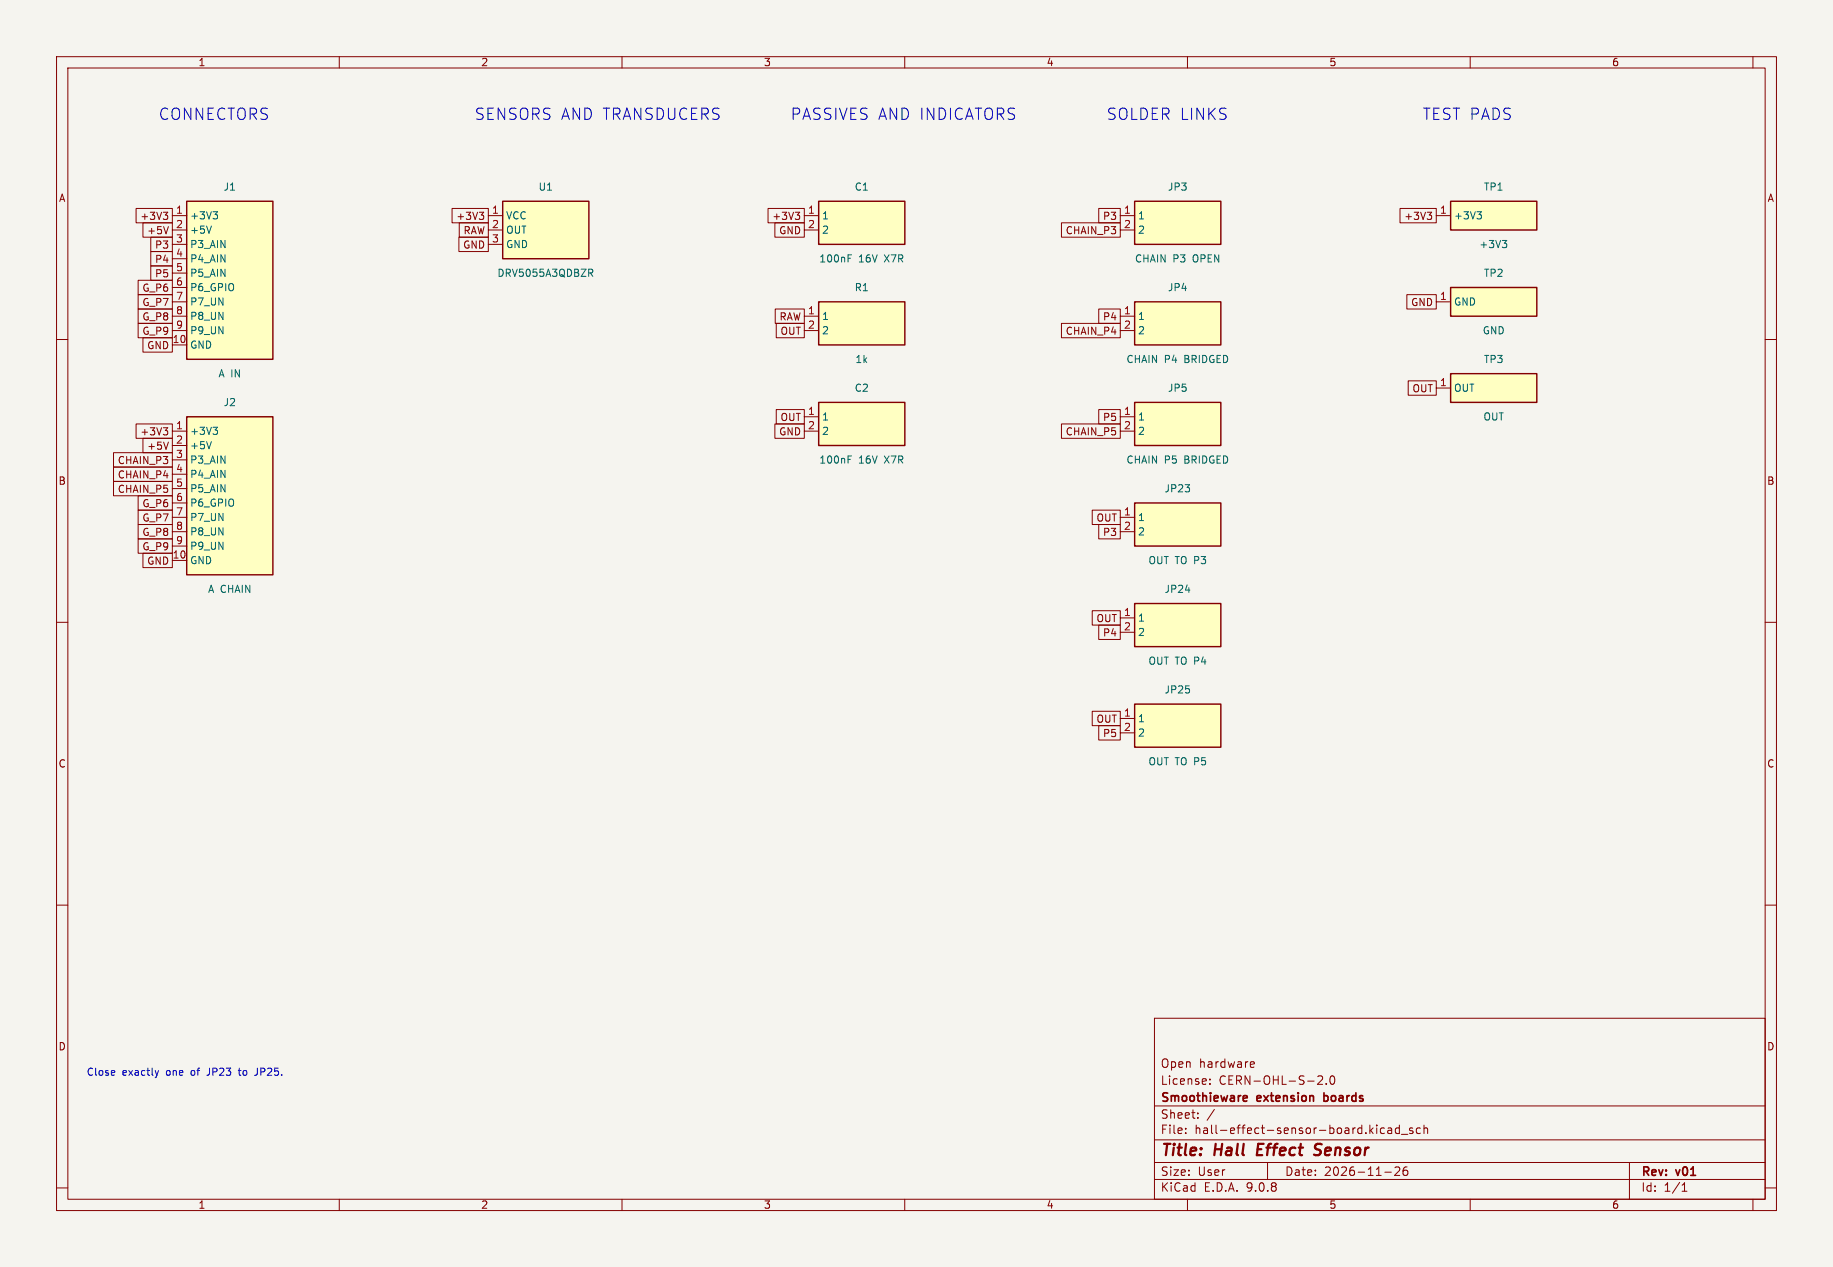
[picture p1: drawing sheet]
<svg xmlns="http://www.w3.org/2000/svg" width="324mm" height="224mm" viewBox="0 0 324 224" stroke-linecap="round" stroke-linejoin="round" font-family="sans-serif">
<path d="M0 0h324.2v224h-324.2z" fill="#f5f4ef" stroke="#f5f4ef" stroke-width=".18"/>
<g fill="none" stroke="#840000" stroke-width=".18">
<path d="M10 10h304.2v204h-304.2zM12 12h300.2v200h-300.2zM60 10v2M110 10v2M160 10v2M210 10v2M260 10v2M310 10v2M10 60h2M312.2 60h2M10 110h2M312.2 110h2"/>
<path d="M10 160h2M312.2 160h2M204.2 180h108v32h-108zM204.2 195.5h108M209.7 199.5v.1M211.8 197.6v.1M211.8 196.8v.1M214 191.6v.1M214 190.8v.1M214.8 196.1l-1.3 2M221.3 187.7l.5 .1v.3l-.7 .1M221.8 188.6l-.5 .1"/>
<path d="M233 190.4l.6-.2 .2 .2 .1 .2-.9 1.1h.9M234.5 191.6v.1M235.3 190.4l.2-.2a.81 .81 0 0 1 .6 .6 .81 .81 0 0 1-.3 .8l-.1 .1a.81 .81 0 0 1-.4-1.3zM244.8 199.5l-.4-.1-.3 .3v.4l.2 .2h.5M245.5 199.5h.5l.1 .9M246.1 199.8h-.5a.29 .29 0 0 0-.2 .3 .29 .29 0 0 0 .2 .3l.5-.1M247.5 199.5l-.5-.1-.2 .3v.4l.1 .2h.6M247.5 198.9v1.5M249.8 199.5l-.3-.1-.2 .2v.2l.5 .2v.3h-.5M251.2 199.5l-.4-.1-.3 .3v.4l.1 .2h.6M251.8 199.6l.2-.2 .4 .1 .1 .9M251.8 198.9v1.5"/>
<path d="M10 210h2M60 212v2M110 212v2M160 212v2M204.2 208.5h108M204.2 205.5h108M204.2 201.5h108M209.7 200.3v.1M210 212v2M224.2 205.5v3M244.9 207.2h1.1M246.7 206.5l.6-.2 .2 .2v.2l-.9 1.1h.9"/>
<path d="M247.8 200.6h1.2M248.8 206.3a.59 .59 0 0 0-.7 .7v.5l.2 .2 .4 .1 .2-.1 .1-.5-.2-.2-.4-.1-.3 .3M260 212v2M288.2 205.5v6.5M297.5 210.6h.8M297.5 209.5l.4-.4v1.5M310 212v2M312.2 210h2"/>
</g>
<path d="M222.5 202.2l-.2 2h.9M233.4 204a.85 .85 0 0 1-1 .1M233.5 202.2l-.7 .1a.46 .46 0 0 0-.3 .5 .46 .46 0 0 0 .4 .4l.5 .2" fill="none" stroke="#840000" stroke-width=".4"/>
<path d="M220.1 193.7l.4 .1 .1 .3-.7 .1M220.5 194.6l-.4 .1M234.1 193.2v1.5M234.1 194.6l.2 .1M234.3 193.7l-.2 .1" fill="none" stroke="#840000" stroke-width=".3"/>
<path d="M200.7 124.5h15.2v7.6h-15.2z" fill="#ffffc2"/>
<path d="M200.7 124.5h15.2v7.6h-15.2z" fill="none" stroke="#840000" stroke-width=".25"/>
<path d="M198.1 127h2.6M198.1 129.6h2.6" fill="none" stroke="#840000" stroke-width=".18"/>
<path d="M200.7 35.6h15.2v7.6h-15.2z" fill="#ffffc2"/>
<path d="M200.7 35.6h15.2v7.6h-15.2z" fill="none" stroke="#840000" stroke-width=".25"/>
<path d="M198.1 38.1h2.6M198.1 40.7h2.6" fill="none" stroke="#840000" stroke-width=".18"/>
<path d="M200.7 53.4h15.2v7.6h-15.2z" fill="#ffffc2"/>
<path d="M200.7 53.4h15.2v7.6h-15.2z" fill="none" stroke="#840000" stroke-width=".25"/>
<path d="M198.1 55.9h2.6M198.1 58.4h2.6" fill="none" stroke="#840000" stroke-width=".18"/>
<path d="M200.7 71.1h15.2v7.7h-15.2z" fill="#ffffc2"/>
<path d="M200.7 71.1h15.2v7.7h-15.2z" fill="none" stroke="#840000" stroke-width=".25"/>
<path d="M198.1 73.7h2.6M198.1 76.2h2.6" fill="none" stroke="#840000" stroke-width=".18"/>
<path d="M200.7 88.9h15.2v7.6h-15.2z" fill="#ffffc2"/>
<path d="M200.7 88.9h15.2v7.6h-15.2z" fill="none" stroke="#840000" stroke-width=".25"/>
<path d="M198.1 91.5h2.6M198.1 94h2.6" fill="none" stroke="#840000" stroke-width=".18"/>
<path d="M88.9 35.6h15.2v10.1h-15.2z" fill="#ffffc2"/>
<path d="M88.9 35.6h15.2v10.1h-15.2z" fill="none" stroke="#840000" stroke-width=".25"/>
<path d="M86.4 38.1h2.5M86.4 40.7h2.5M86.4 43.2h2.5" fill="none" stroke="#840000" stroke-width=".18"/>
<path d="M104.1 47.6h.5l.2 .2-.1 .4-.6 .1M104.4 48.3l.4 .6" fill="none" stroke="#006464" stroke-width=".18"/>
<path d="M33 73.7h15.3v27.9h-15.3z" fill="#ffffc2"/>
<path d="M33 73.7h15.3v27.9h-15.3z" fill="none" stroke="#840000" stroke-width=".25"/>
<path d="M30.5 76.2h2.5M30.5 78.8h2.5M30.5 81.3h2.5M30.5 83.8h2.5M30.5 86.4h2.5M30.5 88.9h2.5M30.5 91.5h2.5M30.5 94h2.5M30.5 96.5h2.5M30.5 99.1h2.5" fill="none" stroke="#840000" stroke-width=".18"/>
<path d="M37.4 78.1l-.4 1.2M37.7 75.5h.8l-.5 .5M38.2 76l.3 .3v.3l-.3 .2" fill="none" stroke="#006464" stroke-width=".18"/>
<path d="M200.7 106.7h15.2v7.6h-15.2z" fill="#ffffc2"/>
<path d="M200.7 106.7h15.2v7.6h-15.2z" fill="none" stroke="#840000" stroke-width=".25"/>
<path d="M198.1 109.2h2.6M198.1 111.8h2.6" fill="none" stroke="#840000" stroke-width=".18"/>
<path d="M256.5 50.8h15.3v5.1h-15.3z" fill="#ffffc2"/>
<path d="M256.5 50.8h15.3v5.1h-15.3z" fill="none" stroke="#840000" stroke-width=".25"/>
<path d="M254 53.4h2.5" fill="none" stroke="#840000" stroke-width=".18"/>
<path d="M256.5 35.6h15.3v5.1h-15.3z" fill="#ffffc2"/>
<path d="M256.5 35.6h15.3v5.1h-15.3z" fill="none" stroke="#840000" stroke-width=".25"/>
<path d="M254 38.1h2.5" fill="none" stroke="#840000" stroke-width=".18"/>
<path d="M261.2 37.4h.8l-.4 .5M261.7 37.9l.3 .3v.3l-.3 .2M265.7 42.5h.8l-.5 .5M266.2 43l.3 .2v.3l-.3 .3" fill="none" stroke="#006464" stroke-width=".18"/>
<path d="M256.5 66.1h15.3v5h-15.3z" fill="#ffffc2"/>
<path d="M256.5 66.1h15.3v5h-15.3z" fill="none" stroke="#840000" stroke-width=".25"/>
<path d="M254 68.6h2.5" fill="none" stroke="#840000" stroke-width=".18"/>
<path d="M144.8 71.1h15.2v7.7h-15.2z" fill="#ffffc2"/>
<path d="M144.8 71.1h15.2v7.7h-15.2z" fill="none" stroke="#840000" stroke-width=".25"/>
<path d="M142.2 73.7h2.6M142.2 76.2h2.6" fill="none" stroke="#840000" stroke-width=".18"/>
<path d="M150 81.2h.4M150 80.6h.6" fill="none" stroke="#006464" stroke-width=".18"/>
<path d="M144.8 53.4h15.2v7.6h-15.2z" fill="#ffffc2"/>
<path d="M144.8 53.4h15.2v7.6h-15.2z" fill="none" stroke="#840000" stroke-width=".25"/>
<path d="M142.2 55.9h2.6M142.2 58.4h2.6" fill="none" stroke="#840000" stroke-width=".18"/>
<path d="M144.8 35.6h15.2v7.6h-15.2z" fill="#ffffc2"/>
<path d="M144.8 35.6h15.2v7.6h-15.2z" fill="none" stroke="#840000" stroke-width=".25"/>
<path d="M142.2 38.1h2.6M142.2 40.7h2.6" fill="none" stroke="#840000" stroke-width=".18"/>
<path d="M150 45.7h.4M150 45.1h.6" fill="none" stroke="#006464" stroke-width=".18"/>
<path d="M33 35.6h15.3v27.9h-15.3z" fill="#ffffc2"/>
<path d="M33 35.6h15.3v27.9h-15.3z" fill="none" stroke="#840000" stroke-width=".25"/>
<g fill="none" stroke="#840000" stroke-width=".18">
<path d="M24.1 36.9h6.4v2.5h-6.4zM25.3 39.4h5.2v2.5h-5.2zM28.9 37.5h.8l-.5 .5M29.4 38l.3 .2v.4l-.3 .2M30.5 38.1h2.5M79.9 36.9h6.5v2.5h-6.5zM81.2 39.4h5.2v2.5h-5.2zM84.8 37.5h.7l-.4 .5M85.3 38l.2 .2v.4l-.2 .2M135.8 36.9h6.4v2.5h-6.4zM137 39.4h5.2v2.5h-5.2zM140.6 37.5h.8l-.4 .5"/>
<path d="M141.2 38l.2 .2v.4l-.2 .2M187.7 39.4h10.4v2.5h-10.4zM194.3 36.9h3.8v2.5h-3.8zM247.6 36.9h6.4v2.5h-6.4zM252.4 37.5h.8l-.4 .5M252.9 38l.3 .2v.4l-.3 .2M24.4 49.6h6.1v2.5h-6.1zM24.4 52.1h6.1v2.5h-6.1zM24.4 54.6h6.1v2.6h-6.1zM24.4 57.2h6.1v2.5h-6.1zM25.3 59.7h5.2v2.6h-5.2zM26.7 41.9h3.8v2.6h-3.8z"/>
<path d="M26.7 44.5h3.8v2.5h-3.8zM26.7 47h3.8v2.6h-3.8zM29.8 40.1l-.4 1.2M30.5 40.7h2.5M30.5 43.2h2.5M30.5 45.7h2.5M30.5 48.3h2.5M30.5 50.8h2.5M30.5 53.4h2.5M30.5 55.9h2.5M30.5 58.4h2.5M81.2 41.9h5.2v2.6h-5.2z"/>
<path d="M137.1 54.6h5.1v2.6h-5.1zM137.3 57.2h4.9v2.5h-4.9zM187.7 57.2h10.4v2.5h-10.4zM194.3 54.6h3.8v2.6h-3.8zM248.8 52.1h5.2v2.5h-5.2zM24.1 75h6.4v2.5h-6.4zM25.3 77.5h5.2v2.5h-5.2zM28.9 75.6h.8l-.5 .5M29.4 76.1l.3 .2v.4l-.3 .2M29.8 78.2l-.4 1.2M30.5 61h2.5M137 75h5.2v2.5h-5.2z"/>
<path d="M137.3 72.4h4.9v2.6h-4.9zM187.7 75h10.4v2.5h-10.4zM194.3 72.4h3.8v2.6h-3.8zM249 67.3h5v2.6h-5zM20.1 82.6h10.4v2.5h-10.4zM20.1 80h10.4v2.6h-10.4zM20.1 85.1h10.4v2.6h-10.4zM24.4 90.2h6.1v2.5h-6.1zM24.4 87.7h6.1v2.5h-6.1zM24.4 92.7h6.1v2.6h-6.1zM24.4 95.3h6.1v2.5h-6.1zM25.3 97.8h5.2v2.6h-5.2z"/>
<path d="M193.2 90.2h4.9v2.5h-4.9zM194.3 92.7h3.8v2.6h-3.8zM193.2 108h4.9v2.5h-4.9zM194.3 110.5h3.8v2.6h-3.8zM193.2 125.8h4.9v2.5h-4.9zM194.3 128.3h3.8v2.5h-3.8z"/>
</g>
<path d="M37.4 40l-.4 1.2M37.7 37.4h.8l-.5 .5M38.2 37.9l.3 .3v.3l-.3 .2" fill="none" stroke="#006464" stroke-width=".18"/>
<path d="M27.4 189.3l.3 .8M27.7 190.1l-.1 .3M28 189.3l-.3 .8M42.1 189.3h.5M42.3 188.8l.1 1.2M45.5 189.9l-.5 .2" fill="none" stroke="#0000c2" stroke-width=".18"/>
<g font-size="2.8" fill="#0000c2">
<text x="27.9" y="21.4">CONNECTORS</text>
<text x="83.8" y="21.4">SENSORS AND TRANSDUCERS</text>
<text x="139.7" y="21.4">PASSIVES AND INDICATORS</text>
<text x="195.6" y="21.4">SOLDER LINKS</text>
<text x="251.5" y="21.4">TEST PADS</text>
</g>
<g font-size="2.8" fill="#840000">
<text x="205.2" y="204.9">Title:</text>
<text x="214.8" y="204.9">Hall</text>
<text x="223.1" y="204.9">Effect</text>
<text x="234.1" y="204.9">Sensor</text>
</g>
<g font-size="2.1" fill="#840000">
<text x="205.2" y="189">Open</text>
<text x="212" y="189">hardware</text>
<text x="205.2" y="195.2">Smoothieware</text>
<text x="205.2" y="192">License:</text>
<text x="215.5" y="192">CERN-OHL-S-2.0</text>
<text x="222.4" y="195.2">extension</text>
<text x="234.8" y="195.2">boards</text>
<text x="205.2" y="200.7">File:</text>
<text x="205.2" y="198">Sheet:</text>
<text x="211.2" y="200.7">hall-effect-sensor-board.kicad_sch</text>
<text x="205.2" y="208.1">Size:</text>
<text x="211.8" y="208.1">User</text>
<text x="227.2" y="208.1">Date:</text>
<text x="234.2" y="208.1">2026-11-26</text>
<text x="290.2" y="208.3">Rev:</text>
<text x="296.5" y="208.3">v01</text>
<text x="205.2" y="210.9">KiCad</text>
<text x="212.9" y="210.9">E.D.A.</text>
<text x="220.5" y="210.9">9.0.8</text>
<text x="290.2" y="210.9">Id:</text>
<text x="294.2" y="210.9">1/1</text>
</g>
<g font-size="1.8" fill="#840000">
<text x="35" y="11.9">1</text>
<text x="85" y="11.9">2</text>
<text x="135" y="11.9">3</text>
<text x="185" y="11.9">4</text>
<text x="235" y="11.9">5</text>
<text x="285" y="11.9">6</text>
<text x="10.3" y="35.9">A</text>
<text x="312.5" y="35.9">A</text>
<text x="24.7" y="39.1">+3V3</text>
<text x="25.9" y="41.6">+5V</text>
<text x="80.6" y="39.1">+3V3</text>
<text x="81.9" y="41.6">RAW</text>
<text x="136.5" y="39.1">+3V3</text>
<text x="137.7" y="41.6">GND</text>
<text x="188.4" y="41.6">CHAIN_P3</text>
<text x="195" y="39.1">P3</text>
<text x="248.2" y="39.1">+3V3</text>
<text x="27.3" y="44.2">P3</text>
<text x="27.3" y="46.7">P4</text>
<text x="81.8" y="44.2">GND</text>
<text x="25.1" y="51.8">G_P6</text>
<text x="27.3" y="49.2">P5</text>
<text x="25.1" y="54.3">G_P7</text>
<text x="25.1" y="56.9">G_P8</text>
<text x="25.1" y="59.4">G_P9</text>
<text x="137.8" y="56.9">RAW</text>
<text x="137.9" y="59.4">OUT</text>
<text x="188.4" y="59.4">CHAIN_P4</text>
<text x="195" y="56.9">P4</text>
<text x="249.4" y="54.3">GND</text>
<text x="25.9" y="61.9">GND</text>
<text x="249.7" y="69.6">OUT</text>
<text x="24.7" y="77.2">+3V3</text>
<text x="137.7" y="77.2">GND</text>
<text x="137.9" y="74.6">OUT</text>
<text x="188.4" y="77.2">CHAIN_P5</text>
<text x="195" y="74.6">P5</text>
<text x="20.7" y="82.3">CHAIN_P3</text>
<text x="25.9" y="79.7">+5V</text>
<text x="10.3" y="85.9">B</text>
<text x="20.7" y="84.8">CHAIN_P4</text>
<text x="20.7" y="87.3">CHAIN_P5</text>
<text x="25.1" y="89.9">G_P6</text>
<text x="312.4" y="85.9">B</text>
<text x="25.1" y="92.4">G_P7</text>
<text x="25.1" y="95">G_P8</text>
<text x="193.8" y="92.4">OUT</text>
<text x="195" y="95">P3</text>
<text x="25.1" y="97.5">G_P9</text>
<text x="25.9" y="100">GND</text>
<text x="193.8" y="110.2">OUT</text>
<text x="195" y="112.7">P4</text>
<text x="193.8" y="128">OUT</text>
<text x="195" y="130.5">P5</text>
<text x="10.3" y="135.9">C</text>
<text x="312.4" y="135.9">C</text>
<text x="10.3" y="185.9">D</text>
<text x="312.4" y="185.9">D</text>
<text x="35" y="213.9">1</text>
<text x="85" y="213.9">2</text>
<text x="135" y="213.9">3</text>
<text x="185" y="213.9">4</text>
<text x="235" y="213.9">5</text>
<text x="285" y="213.9">6</text>
</g>
<g font-size="1.8" fill="#006464">
<text x="39.4" y="33.9">J1</text>
<text x="95.1" y="33.9">U1</text>
<text x="151.1" y="33.9">C1</text>
<text x="206.5" y="33.9">JP3</text>
<text x="262.3" y="33.9">TP1</text>
<text x="33.5" y="39">+3V3</text>
<text x="33.5" y="41.5">+5V</text>
<text x="89.4" y="39">VCC</text>
<text x="89.4" y="41.5">OUT</text>
<text x="145.3" y="39">1</text>
<text x="145.3" y="41.5">2</text>
<text x="201.2" y="39">1</text>
<text x="201.2" y="41.5">2</text>
<text x="257" y="39">+3V3</text>
<text x="33.5" y="44.1">P3_AIN</text>
<text x="33.5" y="46.6">P4_AIN</text>
<text x="89.4" y="44.1">GND</text>
<text x="144.8" y="46.6">100nF</text>
<text x="151.8" y="46.6">16V</text>
<text x="156.5" y="46.6">X7R</text>
<text x="200.6" y="46.6">CHAIN</text>
<text x="207.4" y="46.6">P3</text>
<text x="211.1" y="46.6">OPEN</text>
<text x="261.5" y="44.1">+3V3</text>
<text x="33.5" y="49.1">P5_AIN</text>
<text x="33.5" y="51.7">P6_GPIO</text>
<text x="87.9" y="49.1">DRV5055A3QDBZR</text>
<text x="151.1" y="51.7">R1</text>
<text x="206.5" y="51.7">JP4</text>
<text x="262.3" y="49.1">TP2</text>
<text x="33.5" y="54.2">P7_UN</text>
<text x="33.5" y="56.8">P8_UN</text>
<text x="33.5" y="59.3">P9_UN</text>
<text x="145.3" y="56.8">1</text>
<text x="145.3" y="59.3">2</text>
<text x="201.2" y="56.8">1</text>
<text x="201.2" y="59.3">2</text>
<text x="257" y="54.2">GND</text>
<text x="262.1" y="59.3">GND</text>
<text x="33.5" y="61.8">GND</text>
<text x="151.2" y="64.4">1k</text>
<text x="199.1" y="64.4">CHAIN</text>
<text x="205.9" y="64.4">P4</text>
<text x="209.6" y="64.4">BRIDGED</text>
<text x="262.3" y="64.4">TP3</text>
<text x="38.5" y="66.9">A IN</text>
<text x="151.1" y="69.5">C2</text>
<text x="206.5" y="69.5">JP5</text>
<text x="257" y="69.5">OUT</text>
<text x="33.5" y="77.1">+3V3</text>
<text x="39.4" y="72">J2</text>
<text x="145.3" y="74.5">1</text>
<text x="145.3" y="77.1">2</text>
<text x="201.2" y="74.5">1</text>
<text x="201.2" y="77.1">2</text>
<text x="262.2" y="74.5">OUT</text>
<text x="33.5" y="79.6">+5V</text>
<text x="33.5" y="82.2">P3_AIN</text>
<text x="144.8" y="82.2">100nF</text>
<text x="151.8" y="82.2">16V</text>
<text x="156.5" y="82.2">X7R</text>
<text x="199.1" y="82.2">CHAIN</text>
<text x="205.9" y="82.2">P5</text>
<text x="209.6" y="82.2">BRIDGED</text>
<text x="33.5" y="84.7">P4_AIN</text>
<text x="33.5" y="87.2">P5_AIN</text>
<text x="33.5" y="89.8">P6_GPIO</text>
<text x="205.9" y="87.2">JP23</text>
<text x="33.5" y="92.3">P7_UN</text>
<text x="33.5" y="94.9">P8_UN</text>
<text x="201.2" y="92.3">1</text>
<text x="201.2" y="94.9">2</text>
<text x="33.5" y="97.4">P9_UN</text>
<text x="33.5" y="99.9">GND</text>
<text x="203" y="99.9">OUT TO P3</text>
<text x="36.7" y="105">A CHAIN</text>
<text x="205.9" y="105">JP24</text>
<text x="201.2" y="110.1">1</text>
<text x="201.2" y="112.6">2</text>
<text x="203" y="117.7">OUT TO P4</text>
<text x="205.9" y="122.8">JP25</text>
<text x="201.2" y="127.9">1</text>
<text x="201.2" y="130.4">2</text>
<text x="203" y="135.5">OUT TO P5</text>
</g>
<g font-size="1.8" fill="#a90000">
<text x="31" y="37.9">1</text>
<text x="31" y="40.4">2</text>
<text x="86.9" y="37.9">1</text>
<text x="86.9" y="40.4">2</text>
<text x="142.8" y="37.9">1</text>
<text x="142.8" y="40.4">2</text>
<text x="198.7" y="37.9">1</text>
<text x="198.7" y="40.4">2</text>
<text x="254.6" y="37.9">1</text>
<text x="31" y="42.9">3</text>
<text x="31" y="45.5">4</text>
<text x="86.9" y="42.9">3</text>
<text x="31" y="48">5</text>
<text x="31" y="50.6">6</text>
<text x="31" y="53.1">7</text>
<text x="254.6" y="53.1">1</text>
<text x="31" y="55.6">8</text>
<text x="31" y="58.2">9</text>
<text x="142.8" y="55.6">1</text>
<text x="142.8" y="58.2">2</text>
<text x="198.7" y="55.6">1</text>
<text x="198.7" y="58.2">2</text>
<text x="30.4" y="60.7">10</text>
<text x="254.6" y="68.3">1</text>
<text x="31" y="76">1</text>
<text x="142.8" y="73.4">1</text>
<text x="142.8" y="76">2</text>
<text x="198.7" y="73.4">1</text>
<text x="198.7" y="76">2</text>
<text x="31" y="78.5">2</text>
<text x="31" y="81">3</text>
<text x="31" y="83.6">4</text>
<text x="31" y="86.1">5</text>
<text x="31" y="88.7">6</text>
<text x="31" y="91.2">7</text>
<text x="31" y="93.7">8</text>
<text x="198.7" y="91.2">1</text>
<text x="198.7" y="93.7">2</text>
<text x="30.4" y="98.8">10</text>
<text x="31" y="96.3">9</text>
<text x="198.7" y="109">1</text>
<text x="198.7" y="111.5">2</text>
<text x="198.7" y="126.8">1</text>
<text x="198.7" y="129.3">2</text>
</g>
<g font-size="1.8" fill="#0000c2">
<text x="15.2" y="190.3">Close</text>
<text x="21.6" y="190.3">exactly</text>
<text x="29.5" y="190.3">one</text>
<text x="34.1" y="190.3">of</text>
<text x="37.1" y="190.3">JP23</text>
<text x="42.9" y="190.3">to</text>
<text x="46" y="190.3">JP25.</text>
</g>
</svg>
